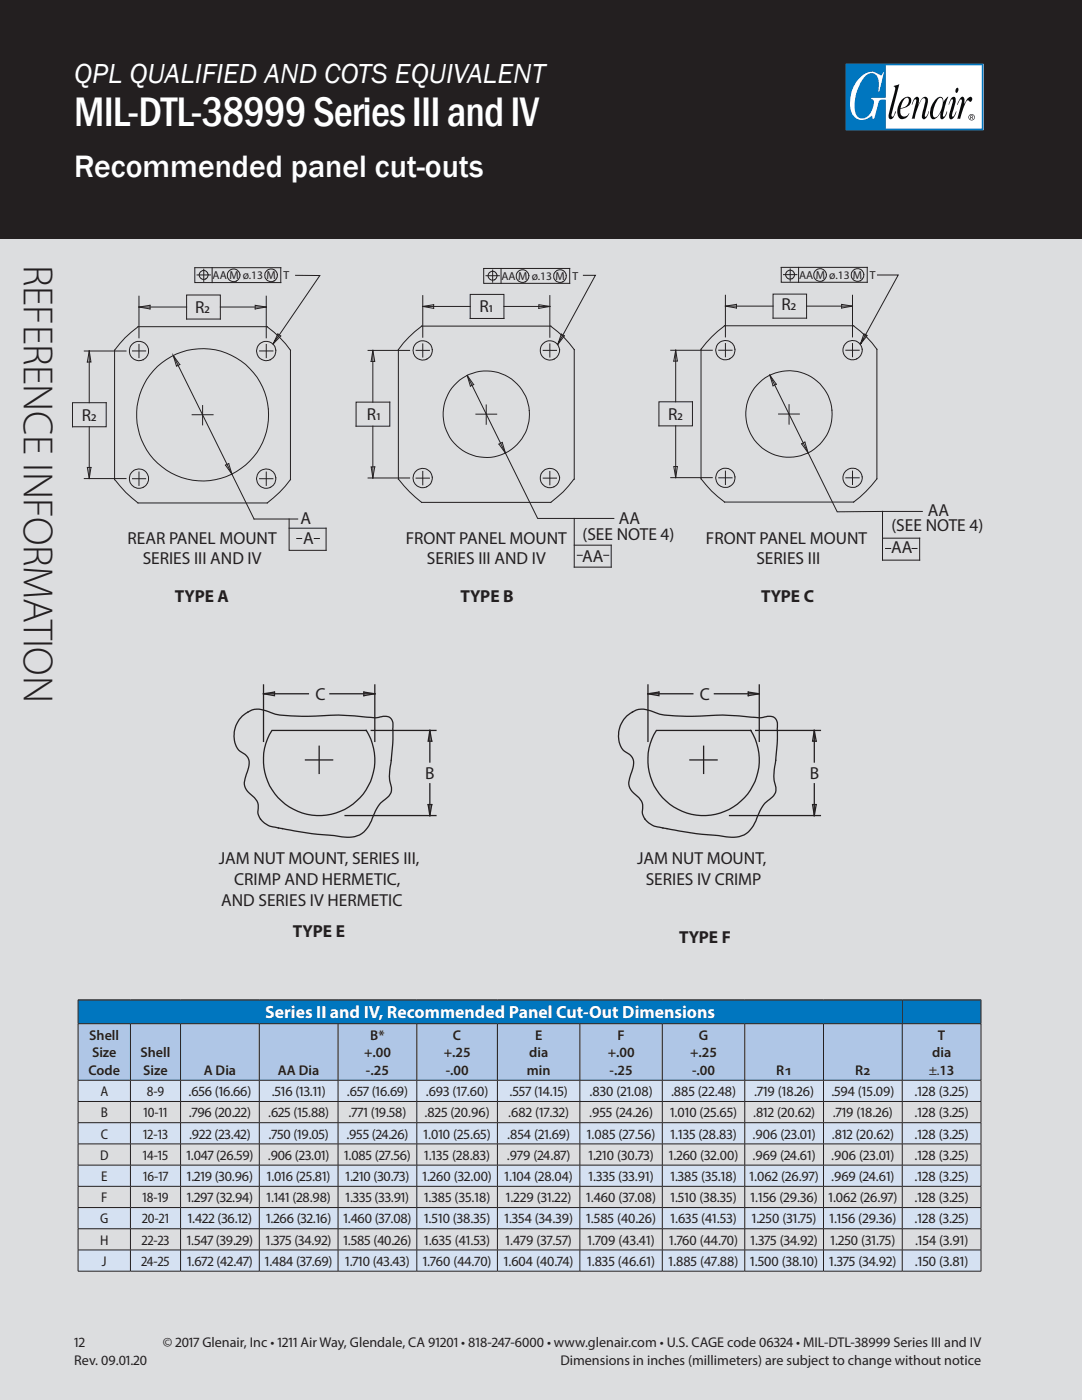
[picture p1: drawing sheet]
<svg xmlns="http://www.w3.org/2000/svg" width="216mm" height="279mm" viewBox="0 0 216 279" stroke-linecap="round" stroke-linejoin="round" font-family="sans-serif">
<g fill="#dcdddf">
<path d="M-.1 -.1h216v279.5h-216z"/>
<path d="M0 0h215.9v9h-215.9z"/>
</g>
<path d="M-.1 -.1h216v47.7h-216z" fill="#231f20"/>
<path d="M168.8 12.8h27.4v13.1h-27.4z" fill="#fff"/>
<g fill="#070909">
<path d="M182.7 19.4a.42 .42 0 0 1 .6 .1v1.4a2.02 2.02 0 0 1 1.3-1.6 1.07 1.07 0 0 1 .4 1.6l-.4 1.8v.6l.3-.2 .4-.9a1.84 1.84 0 0 1-1 1.6 .72 .72 0 0 1-.3-1.1l.6-2.1a.67 .67 0 0 0-.2-1 3.3 3.3 0 0 0-1.4 2.4l-.5 1.8-.3-.1-.3 .1 .9-3.5-.1-.5a1.13 1.13 0 0 0-.7 1.1l.3-1z"/>
<path d="M190.8 17.6h.3a.6 .6 0 0 1-.4 .9l-.1-.4z"/>
<path d="M190 19.4l.4-.1 .3 .3v.6l-.7 2.9 .1 .2 .2-.1 .5-1-.1 .5a1.54 1.54 0 0 1-1 1.1 .92 .92 0 0 1-.2-1.3l.6-2.3-.1-.4-.2 .1-.5 1v-.1l.4-1z"/>
<path d="M178.3 17.2l1.2-.4-1.3 5a1.51 1.51 0 0 0-.2 1.5l.3-.2 .5-.9-.2 .5a1.13 1.13 0 0 1-1.1 1 1.4 1.4 0 0 1 0-1.6l1.1-4.4v-.3z"/>
<path d="M180.1 19.7a3.3 3.3 0 0 0-.7 3.8 1.33 1.33 0 0 0 2-.9 .95 .95 0 0 1-1.2 .6 .95 .95 0 0 1-.5-1.3v-.2a1.93 1.93 0 0 0 2.1-1.9 .99 .99 0 0 0-1.7-.1zM180.4 19.8l.3-.2h.5a1.47 1.47 0 0 1-1.5 2z"/>
<path d="M187.4 19.6l.3-.1a1.12 1.12 0 0 1 .4 1.5l-.2 .6a2.5 2.5 0 0 1-1.4 1.8 1.17 1.17 0 0 1-.2-1.5l.5-1.5zM186.8 19.7a3.4 3.4 0 0 0-.9 4 1.07 1.07 0 0 0 1.4-.6l.4-.7-.1 .3a.75 .75 0 0 0 .4 1.1 1.68 1.68 0 0 0 .9-1.6l-.4 1-.2 .1-.1-.5 1-3.5-.5 .4-.4 .7a.78 .78 0 0 0-.4-1 .78 .78 0 0 0-1.1 .3z"/>
</g>
<path d="M171.4 15.7a2.84 2.84 0 0 1 3.7-1l.8 .3 .5-.6-1 3.9a.88 .88 0 0 1 0-1 3.1 3.1 0 0 0-.6-2.4 1.52 1.52 0 0 0-2.2 .3 8.7 8.7 0 0 0-1.7 7.7 1.63 1.63 0 0 0 1.5 .7 1.63 1.63 0 0 0 1.3-1.1l.6-1.3a.91 .91 0 0 0-.5-1.4l.1-.2 .2-.1h2.6v-6.5h19.2v12.7h-19.2v-5.8h-.8a.76 .76 0 0 0-.7 .8l-.8 3h-.3l-.1-.6a2.48 2.48 0 0 1-2.9 .7 2.48 2.48 0 0 1-1.5-2.5 7.1 7.1 0 0 1 1.8-5.6zM168.7 12.7v13.3h27.6v-13.3z" fill="#0076bf"/>
<g fill="#070909">
<path d="M191.8 19.4l.3-.1a1.26 1.26 0 0 1 .3 1.5 2.47 2.47 0 0 1 1.3-1.5l.1 .1a.54 .54 0 0 1 .2 .5 .54 .54 0 0 1-.5 .4 .39 .39 0 0 0-.6-.2l-.7 1.6-.6 2.1-.3-.1-.3 .1 .8-3.1a.69 .69 0 0 0 0-.9l-.3 .2-.5 1 .3-.9z"/>
<path d="M193.7 23.1l.4 .1-.4 .1zM193.6 23v.8h.1v-.4l.5 .4-.2-.4 .2-.2-.1-.1zM193.2 23.4a.65 .65 0 0 0 1.3 0 .65 .65 0 0 0-1.3 0zM193.3 23.4a.55 .55 0 0 1 1.1 0 .55 .55 0 0 1-1.1 0z"/>
</g>
<path d="M15.6 199.5h164.4v4.8h-164.4zM180 199.5h15.7v4.8h-15.7z" fill="#0076bf"/>
<path d="M15.6 204.3h10.4v11.3h-10.4zM26 204.3h10v11.3h-10zM36 204.3h15.7v11.3h-15.7zM51.7 204.3h15.8v11.3h-15.8zM67.5 204.3h15.7v11.3h-15.7zM83.2 204.3h16.1v11.3h-16.1zM99.3 204.3h16.4v11.3h-16.4zM115.7 204.3h16.5v11.3h-16.5zM132.2 204.3h16.4v11.3h-16.4zM148.6 204.3h15.7v11.3h-15.7zM164.3 204.3h15.7v11.3h-15.7zM180 204.3h15.7v11.3h-15.7z" fill="#afc6e6"/>
<path d="M15.6 215.6h10.4v4.2h-10.4zM26 215.6h10v4.2h-10zM36 215.6h15.7v4.2h-15.7zM51.7 215.6h15.8v4.2h-15.8zM67.5 215.6h15.7v4.2h-15.7zM83.2 215.6h16.1v4.2h-16.1zM99.3 215.6h16.4v4.2h-16.4zM115.7 215.6h16.5v4.2h-16.5zM132.2 215.6h16.4v4.2h-16.4zM148.6 215.6h15.7v4.2h-15.7zM164.3 215.6h15.7v4.2h-15.7zM180 215.6h15.7v4.2h-15.7zM15.6 224.1h10.4v4.2h-10.4zM26 224.1h10v4.2h-10zM36 224.1h15.7v4.2h-15.7zM51.7 224.1h15.8v4.2h-15.8zM67.5 224.1h15.7v4.2h-15.7zM83.2 224.1h16.1v4.2h-16.1zM99.3 224.1h16.4v4.2h-16.4zM115.7 224.1h16.5v4.2h-16.5zM132.2 224.1h16.4v4.2h-16.4zM148.6 224.1h15.7v4.2h-15.7zM164.3 224.1h15.7v4.2h-15.7zM180 224.1h15.7v4.2h-15.7zM15.6 232.5h10.4v4.3h-10.4zM26 232.5h10v4.3h-10zM36 232.5h15.7v4.3h-15.7zM51.7 232.5h15.8v4.3h-15.8zM67.5 232.5h15.7v4.3h-15.7zM83.2 232.5h16.1v4.3h-16.1zM99.3 232.5h16.4v4.3h-16.4zM115.7 232.5h16.5v4.3h-16.5zM132.2 232.5h16.4v4.3h-16.4zM148.6 232.5h15.7v4.3h-15.7zM164.3 232.5h15.7v4.3h-15.7zM180 232.5h15.7v4.3h-15.7zM15.6 241h10.4v4.2h-10.4zM26 241h10v4.2h-10zM36 241h15.7v4.2h-15.7zM51.7 241h15.8v4.2h-15.8zM67.5 241h15.7v4.2h-15.7zM83.2 241h16.1v4.2h-16.1zM99.3 241h16.4v4.2h-16.4zM115.7 241h16.5v4.2h-16.5zM132.2 241h16.4v4.2h-16.4zM148.6 241h15.7v4.2h-15.7zM164.3 241h15.7v4.2h-15.7zM180 241h15.7v4.2h-15.7zM15.6 249.5h10.4v4.2h-10.4zM26 249.5h10v4.2h-10zM36 249.5h15.7v4.2h-15.7zM51.7 249.5h15.8v4.2h-15.8zM67.5 249.5h15.7v4.2h-15.7zM83.2 249.5h16.1v4.2h-16.1zM99.3 249.5h16.4v4.2h-16.4zM115.7 249.5h16.5v4.2h-16.5zM132.2 249.5h16.4v4.2h-16.4zM148.6 249.5h15.7v4.2h-15.7zM164.3 249.5h15.7v4.2h-15.7zM180 249.5h15.7v4.2h-15.7z" fill="#d5e1f2"/>
<g fill="none" stroke="#231f20" stroke-width=".2">
<path d="M27.7 59.1v8.3M37.2 58.9h6.8v4.8h-6.8zM38.9 53.4h17.1v3h-17.1v-2.9M39.3 54.9h2.7M40.7 53.7v2.5M42.3 53.4v3M53.1 59.1v8.3M59 54.9l4.8 .1-9.3 13.7 .9-2 .6 .4-1.5 1.6M84.4 59v8.3M93.8 58.8h6.8v4.8h-6.8zM96.5 53.6h17.2v3h-17.2v-3M97 55h2.6"/>
<path d="M98.3 53.9v2.4M100 53.6v2.9M109.7 59v8.3M116.4 54.9h2.4l-7.5 13.9 .7-2.1 .6 .3-1.3 1.8M144.7 58.9v8.3M154.3 58.7h6.6v4.8h-6.6zM155.9 53.4h17.1v2.9h-17.1zM156.3 54.8h2.7M157.7 53.7v2.4M159.3 53.4v2.9M170.1 58.9v8.3M175.1 54.9h4.1l-7.5 13.8 .7-2.1 .6 .4-1.3 1.7"/>
<path d="M16.8 70.1h8.3M17.8 70l.4 2.3h-.8zM17.8 70v10.4M25 67.4l2.5-2.2h25.8l.1 .1a20.4 20.4 0 0 1 4.6 4.6l-.1 25.9a21.7 21.7 0 0 1-4.6 4.6h-25.8a23.8 23.8 0 0 1-4.6-4.7v-25.8zM26.4 70h2.7M27.7 68.7v2.7M27.7 61.3l2.2-.4v.8zM27.7 61.3h9.5M34.6 71l16.1 32.6h8.7M34.6 71l1.3 1.7-.7 .4zM44 61.3h9.1M50.9 60.9l2.2 .4-2.2 .4z"/>
<path d="M51.8 70h2.7M53.1 68.7v2.7M73.4 69.9h8.3M74.4 69.9v10.4M74.4 69.9l.4 2.2h-.7zM81.6 67.3l2.5-2.2h25.8l.1 .1a19.5 19.5 0 0 1 4.6 4.6v25.8l-.1 .1a19.6 19.6 0 0 1-4.6 4.6h-25.8a25.1 25.1 0 0 1-4.6-4.7v-25.8zM83 69.9h2.7M84.4 61.2h9.4M84.4 68.6v2.7M84.4 61.2l2.1-.4v.7zM93.2 74.9l1.3 1.8-.6 .4zM93.2 74.9l14.1 28.6h15.2"/>
<path d="M100.6 61.2h9.1M107.5 60.8l2.2 .4-2.2 .3zM108.4 69.9h2.6M109.7 68.6v2.7M133.8 69.9h8.3M134.8 69.9l.4 2.2h-.8zM134.8 69.9v10.3M142 67.2l2.6-2.2h25.7l.1 .1a20.4 20.4 0 0 1 4.6 4.6l-.1 26a22.7 22.7 0 0 1-4.6 4.5h-25.7l-.2-.1a20.4 20.4 0 0 1-4.5-4.6v-25.8zM143.4 69.9h2.7M144.7 68.6v2.6M144.7 61.1l2.3-.3v.7zM144.7 61.1h9.6"/>
<path d="M153.6 74.9l1.3 1.8-.6 .3zM153.6 74.9l13.5 27.2h9M160.9 61.1h9.2M167.9 60.8l2.2 .3-2.2 .4zM168.8 69.9h2.6M170.1 68.6v2.6M14.5 80.4h6.7v4.8h-6.7zM16.8 95.5h8.3M17.4 93.3h.8l-.4 2.2zM17.8 85.2v10.3M26.4 95.5h2.7M27.7 94.2v2.7"/>
<path d="M38.3 82.8h4.2M40.4 80.9v3.9M45 92.8l.6-.3 .7 2.1zM51.8 95.5h2.7M53.1 94.2v2.7M71.1 80.3h6.7v4.8h-6.7zM73.4 95.4h8.3M74.1 93.2h.7l-.4 2.2zM74.4 85.1v10.3M83 95.4h2.7M84.4 94.1v2.7M95 82.7h4.1"/>
<path d="M97 80.8v3.9M99.6 88.6l.6-.3 .7 2.1zM108.4 95.4h2.6M109.7 94.1v2.7M131.5 80.2h6.7v4.8h-6.7zM133.8 95.3h8.3M134.4 93.1h.8l-.4 2.2zM134.8 85v10.3M143.4 95.4h2.7M144.7 94v2.7M155.4 82.6h4.1M157.4 80.8v3.8"/>
<path d="M160 88.6l.6-.4 .6 2.2zM168.8 95.4h2.6M170.1 94v2.7M57.7 103.6v6.2h7.4v-4.4h-7.4M59.2 107.5h1M62.7 107.5h1M114.6 103.5v9.7h7.4v-4.4h-7.4M115.2 110.8h1M120.5 110.8h1M176.1 102.1h7.9M176.1 102.1v9.7h7.4v-4.4h-7.4M176.7 109.5h1"/>
<path d="M182 109.5h1M15.5 199.5h180.3M15.6 199.6v4.7M180 199.6v4.7M195.7 199.6v4.7M15.5 215.6h180.3M15.5 219.8h180.3M15.5 204.3h180.3M15.6 204.3v11.2M15.6 215.6v4.2M15.6 219.9v4.1M26 204.3v11.2"/>
<path d="M26 215.6v4.2M26 219.9v4.1M36 204.3v11.2M36 215.6v4.2M36 219.9v4.1M51.7 204.3v11.2M51.7 215.6v4.2M51.7 219.9v4.1M67.5 204.3v11.2M67.5 215.6v4.2M67.5 219.9v4.1M83.2 204.3v11.2"/>
<path d="M83.2 215.6v4.2M83.2 219.9v4.1M99.3 204.3v11.2M99.3 215.6v4.2M99.3 219.9v4.1M115.7 204.3v11.2M115.7 215.6v4.2M115.7 219.9v4.1M132.2 204.3v11.2M132.2 215.6v4.2M132.2 219.9v4.1M148.6 204.3v11.2"/>
<path d="M148.6 215.6v4.2M148.6 219.9v4.1M164.3 204.3v11.2M164.3 215.6v4.2M164.3 219.9v4.1M180 204.3v11.2M180 215.6v4.2M180 219.9v4.1M195.7 204.3v11.2M195.7 215.6v4.2M195.7 219.9v4.1M15.5 224.1h180.3"/>
<path d="M15.5 228.3h180.3M15.5 232.5h180.3M15.5 236.8h180.3M15.6 224.1v4.1M15.6 228.3v4.2M15.6 232.6v4.1M15.6 236.8v4.1M26 224.1v4.1M26 228.3v4.2M26 232.6v4.1M26 236.8v4.1M36 224.1v4.1"/>
<path d="M36 228.3v4.2M36 232.6v4.1M36 236.8v4.1M51.7 224.1v4.1M51.7 228.3v4.2M51.7 232.6v4.1M51.7 236.8v4.1M67.5 224.1v4.1M67.5 228.3v4.2M67.5 232.6v4.1M67.5 236.8v4.1M83.2 224.1v4.1"/>
<path d="M83.2 228.3v4.2M83.2 232.6v4.1M83.2 236.8v4.1M99.3 224.1v4.1M99.3 228.3v4.2M99.3 232.6v4.1M99.3 236.8v4.1M115.7 224.1v4.1M115.7 228.3v4.2M115.7 232.6v4.1M115.7 236.8v4.1M132.2 224.1v4.1"/>
<path d="M132.2 228.3v4.2M132.2 232.6v4.1M132.2 236.8v4.1M148.6 224.1v4.1M148.6 228.3v4.2M148.6 232.6v4.1M148.6 236.8v4.1M164.3 224.1v4.1M164.3 228.3v4.2M164.3 232.6v4.1M164.3 236.8v4.1M180 224.1v4.1"/>
<path d="M180 228.3v4.2M180 232.6v4.1M180 236.8v4.1M195.7 224.1v4.1M195.7 228.3v4.2M195.7 232.6v4.1M195.7 236.8v4.1M15.5 241h180.3M15.5 245.2h180.3M15.5 249.5h180.3M15.5 253.7h180.3M15.6 241v4.2"/>
<path d="M15.6 245.3v4.1M15.6 249.5v4.1M26 241v4.2M26 245.3v4.1M26 249.5v4.1M36 241v4.2M36 245.3v4.1M36 249.5v4.1M51.7 241v4.2M51.7 245.3v4.1M51.7 249.5v4.1M67.5 241v4.2"/>
<path d="M67.5 245.3v4.1M67.5 249.5v4.1M83.2 241v4.2M83.2 245.3v4.1M83.2 249.5v4.1M99.3 241v4.2M99.3 245.3v4.1M99.3 249.5v4.1M115.7 241v4.2M115.7 245.3v4.1M115.7 249.5v4.1M132.2 241v4.2"/>
<path d="M132.2 245.3v4.1M132.2 249.5v4.1M148.6 241v4.2M148.6 245.3v4.1M148.6 249.5v4.1M164.3 241v4.2M164.3 245.3v4.1M164.3 249.5v4.1M180 241v4.2M180 245.3v4.1M180 249.5v4.1M195.7 241v4.2"/>
<path d="M195.7 245.3v4.1M195.7 249.5v4.1"/>
<circle cx="40.6" cy="54.9" r=".89"/>
<circle cx="46.6" cy="54.9" r="1.26"/>
<circle cx="54.1" cy="54.9" r="1.27"/>
<circle cx="98.3" cy="55" r=".89"/>
<circle cx="104.3" cy="55.1" r="1.26"/>
<circle cx="111.7" cy="55.1" r="1.27"/>
<circle cx="157.7" cy="54.8" r=".89"/>
<circle cx="163.6" cy="54.9" r="1.26"/>
<circle cx="171.1" cy="54.9" r="1.26"/>
<circle cx="27.7" cy="70.1" r="1.92"/>
<circle cx="53.1" cy="70.1" r="1.92"/>
<circle cx="84.3" cy="69.9" r="1.92"/>
<circle cx="109.7" cy="69.9" r="1.93"/>
<circle cx="144.7" cy="69.9" r="1.91"/>
<circle cx="170.1" cy="69.9" r="1.93"/>
<circle cx="27.7" cy="95.5" r="1.92"/>
<circle cx="40.4" cy="82.8" r="13.2"/>
<circle cx="53.1" cy="95.5" r="1.92"/>
<circle cx="84.3" cy="95.4" r="1.92"/>
<circle cx="97" cy="82.7" r="8.6"/>
<circle cx="109.7" cy="95.4" r="1.94"/>
<circle cx="144.7" cy="95.4" r="1.92"/>
<circle cx="157.4" cy="82.6" r="8.6"/>
<circle cx="170.1" cy="95.4" r="1.92"/>
</g>
<g fill="none" stroke="#231f20" stroke-width=".26">
<path d="M52.6 136.7v11.3M52.6 138.5l2.2-.4v.7zM52.6 138.5h8.9M65.8 138.5h9M72.6 138.1l2.2 .4-2.2 .3zM74.8 136.7v11.3M129.3 136.7v11.3M129.3 138.5l2.2-.4v.7zM129.3 138.5h9M142.5 138.5h9M149.3 138.1l2.2 .4-2.2 .3zM151.5 136.7v11.3"/>
<path d="M48.3 142.9a4.3 4.3 0 0 1 5.3-.9 12.1 12.1 0 0 0 5.6 .9l2.2 .1a70.2 70.2 0 0 1 13.6 .3l.3-.1a2.77 2.77 0 0 1 2.7 .2 2.32 2.32 0 0 1 .4 2.1v2l-.3 3.6a15.5 15.5 0 0 0-.2 5.1 2.44 2.44 0 0 1-1.1 3.4 7.2 7.2 0 0 0-2.7 4.2 4.8 4.8 0 0 1-5.9 3.2l-.5-.1a84.3 84.3 0 0 1-14.2-2.2 3.1 3.1 0 0 1-2-3.4 3.5 3.5 0 0 0-1.7-3 2.73 2.73 0 0 1-.8-3.4 5.9 5.9 0 0 0 .6-3.3l-.7-1a4.1 4.1 0 0 1-2.1-4.9l.5-1.3zM54.3 145.8h18.8a11.1 11.1 0 0 1-9.4 17 11.1 11.1 0 0 1-9.4-17zM61 151.7h5.4M63.7 148.9v5.5M74.1 145.8h12.9M85.8 145.8v6.3M85.8 156.4v6.4M85.8 145.8l.3 2.1h-.7zM125 142.9a4.3 4.3 0 0 1 5.3-.9 12 12 0 0 0 5.6 .9l2.2 .1a70.2 70.2 0 0 1 13.7 .3l.3-.1a2.77 2.77 0 0 1 2.6 .2 2.32 2.32 0 0 1 .4 2.1v2l-.3 3.6a15.5 15.5 0 0 0-.2 5.1 2.44 2.44 0 0 1-1.1 3.4 7.2 7.2 0 0 0-2.7 4.2 4.8 4.8 0 0 1-5.9 3.2l-.5-.1a84.3 84.3 0 0 1-14.2-2.2 3.1 3.1 0 0 1-2-3.4 3.5 3.5 0 0 0-1.7-3 2.73 2.73 0 0 1-.7-3.4 5.9 5.9 0 0 0 .5-3.3l-.7-1a4.1 4.1 0 0 1-2.1-4.9l.5-1.3zM131 145.8h18.8a11.1 11.1 0 0 1-9.4 17 11.1 11.1 0 0 1-9.4-17zM137.7 151.7h5.4M140.4 148.9v5.5"/>
<path d="M150.8 145.8h12.9M162.5 145.8v6.3M162.5 156.4v6.4M162.5 145.8l.4 2.1h-.8zM68.9 162.8h18.1M85.4 160.6h.7l-.3 2.2zM145.6 162.8h18.1M162.1 160.6h.8l-.4 2.2z"/>
</g>
<text font-size="8.5" fill="#fff" x="14.8" y="25.1">MIL-DTL-38999 Series III and IV</text>
<text font-size="8.5" fill="#231f20" x="4.8" y="52.9" transform="rotate(90 4.8 52.9)">REFERENCE INFORMATION</text>
<text font-size="6.3" fill="#fff" x="14.8" y="35.3">Recommended panel cut-outs</text>
<text font-size="5.6" fill="#fff" x="14.8" y="16.7">QPL QUALIFIED AND COTS EQUIVALENT</text>
<g font-size="3.5" fill="#231f20">
<text x="38.9" y="62.4">R2</text>
<text x="95.7" y="62.3">R1</text>
<text x="156" y="61.8">R2</text>
<text x="73.2" y="83.9">R1</text>
<text x="133.3" y="83.8">R2</text>
<text x="16.3" y="84.1">R2</text>
<text x="60" y="104.6">A</text>
<text x="116.2" y="107.7">(SEE NOTE 4)</text>
<text x="123.5" y="104.7">AA</text>
<text x="177.9" y="106.1">(SEE NOTE 4)</text>
<text x="185.1" y="103">AA</text>
<text x="25.4" y="108.5">REAR PANEL MOUNT</text>
<text x="28.5" y="112.7">SERIES III AND IV</text>
<text x="60.5" y="108.6">A</text>
<text x="80.9" y="108.5">FRONT PANEL MOUNT</text>
<text x="85.2" y="112.7">SERIES III AND IV</text>
<text x="116.1" y="112.1">AA</text>
<text x="140.9" y="108.5">FRONT PANEL MOUNT</text>
<text x="150.9" y="112.7">SERIES III</text>
<text x="177.8" y="110.3">AA</text>
<text x="34.9" y="120.1">TYPE A</text>
<text x="91.9" y="120.1">TYPE B</text>
<text x="151.9" y="120.1">TYPE C</text>
<text x="62.9" y="139.7">C</text>
<text x="139.6" y="139.7">C</text>
<text x="84.8" y="155.5">B</text>
<text x="161.6" y="155.5">B</text>
<text x="43.7" y="172.4">JAM NUT MOUNT, SERIES III,</text>
<text x="127.1" y="172.4">JAM NUT MOUNT,</text>
<text x="46.7" y="176.6">CRIMP AND HERMETIC,</text>
<text x="128.8" y="176.6">SERIES IV CRIMP</text>
<text x="44.1" y="180.8">AND SERIES IV HERMETIC</text>
<text x="58.5" y="187.1">TYPE E</text>
<text x="135.5" y="188.2">TYPE F</text>
</g>
<text font-size="3.5" fill="#fff" x="52.9" y="203.2">Series II and IV, Recommended Panel Cut-Out Dimensions</text>
<g font-size="2.8" fill="#231f20">
<text x="17.8" y="207.5">Shell</text>
<text x="73.9" y="207.5">B*</text>
<text x="90.4" y="207.5">C</text>
<text x="106.8" y="207.5">E</text>
<text x="123.2" y="207.5">F</text>
<text x="139.5" y="207.5">G</text>
<text x="187.2" y="207.5">T</text>
<text x="17.7" y="214.5">Code</text>
<text x="18.4" y="211">Size</text>
<text x="28" y="211">Shell</text>
<text x="28.6" y="214.5">Size</text>
<text x="40.7" y="214.5">A Dia</text>
<text x="55.5" y="214.5">AA Dia</text>
<text x="72.6" y="211">+.00</text>
<text x="73" y="214.5">-.25</text>
<text x="88.5" y="211">+.25</text>
<text x="88.9" y="214.5">-.00</text>
<text x="105.1" y="214.5">min</text>
<text x="105.6" y="211">dia</text>
<text x="121.3" y="211">+.00</text>
<text x="121.7" y="214.5">-.25</text>
<text x="137.7" y="211">+.25</text>
<text x="138.1" y="214.5">-.00</text>
<text x="154.9" y="214.5">R1</text>
<text x="170.6" y="214.5">R2</text>
<text x="185.3" y="214.5">±.13</text>
<text x="186" y="211">dia</text>
<text x="20" y="218.8">A</text>
<text x="29.3" y="218.8">8-9</text>
<text x="37.6" y="218.8">.656 (16.66)</text>
<text x="54.2" y="218.8">.516 (13.11)</text>
<text x="69.2" y="218.8">.657 (16.69)</text>
<text x="85" y="218.8">.693 (17.60)</text>
<text x="101.7" y="218.8">.557 (14.15)</text>
<text x="117.6" y="218.8">.830 (21.08)</text>
<text x="133.9" y="218.8">.885 (22.48)</text>
<text x="150.5" y="218.8">.719 (18.26)</text>
<text x="165.9" y="218.8">.594 (15.09)</text>
<text x="182.5" y="218.8">.128 (3.25)</text>
<text x="20.1" y="227.2">C</text>
<text x="20.1" y="223">B</text>
<text x="28.6" y="227.2">12-13</text>
<text x="28.6" y="223">10-11</text>
<text x="37.7" y="223">.796 (20.22)</text>
<text x="37.8" y="227.2">.922 (23.42)</text>
<text x="53.5" y="223">.625 (15.88)</text>
<text x="53.6" y="227.2">.750 (19.05)</text>
<text x="69.1" y="227.2">.955 (24.26)</text>
<text x="69.6" y="223">.771 (19.58)</text>
<text x="84.5" y="227.2">1.010 (25.65)</text>
<text x="84.7" y="223">.825 (20.96)</text>
<text x="101.2" y="227.2">.854 (21.69)</text>
<text x="101.4" y="223">.682 (17.32)</text>
<text x="117.1" y="227.2">1.085 (27.56)</text>
<text x="117.6" y="223">.955 (24.26)</text>
<text x="133.7" y="223">1.010 (25.65)</text>
<text x="133.8" y="227.2">1.135 (28.83)</text>
<text x="150.2" y="227.2">.906 (23.01)</text>
<text x="150.3" y="223">.812 (20.62)</text>
<text x="166" y="227.2">.812 (20.62)</text>
<text x="166.2" y="223">.719 (18.26)</text>
<text x="182.5" y="223">.128 (3.25)</text>
<text x="182.5" y="227.2">.128 (3.25)</text>
<text x="20" y="231.5">D</text>
<text x="28.5" y="231.5">14-15</text>
<text x="37.2" y="231.5">1.047 (26.59)</text>
<text x="53.5" y="231.5">.906 (23.01)</text>
<text x="68.7" y="231.5">1.085 (27.56)</text>
<text x="84.6" y="231.5">1.135 (28.83)</text>
<text x="101.2" y="231.5">.979 (24.87)</text>
<text x="117.4" y="231.5">1.210 (30.73)</text>
<text x="133.5" y="231.5">1.260 (32.00)</text>
<text x="150.2" y="231.5">.969 (24.61)</text>
<text x="165.9" y="231.5">.906 (23.01)</text>
<text x="182.5" y="231.5">.128 (3.25)</text>
<text x="20.2" y="235.7">E</text>
<text x="20.2" y="239.9">F</text>
<text x="28.4" y="239.9">18-19</text>
<text x="28.5" y="235.7">16-17</text>
<text x="37.3" y="239.9">1.297 (32.94)</text>
<text x="37.3" y="235.7">1.219 (30.96)</text>
<text x="53.2" y="239.9">1.141 (28.98)</text>
<text x="53.3" y="235.7">1.016 (25.81)</text>
<text x="69" y="235.7">1.210 (30.73)</text>
<text x="69" y="239.9">1.335 (33.91)</text>
<text x="84.3" y="235.7">1.260 (32.00)</text>
<text x="84.6" y="239.9">1.385 (35.18)</text>
<text x="100.7" y="235.7">1.104 (28.04)</text>
<text x="101" y="239.9">1.229 (31.22)</text>
<text x="117" y="239.9">1.460 (37.08)</text>
<text x="117.4" y="235.7">1.335 (33.91)</text>
<text x="133.8" y="239.9">1.510 (38.35)</text>
<text x="133.8" y="235.7">1.385 (35.18)</text>
<text x="149.6" y="235.7">1.062 (26.97)</text>
<text x="149.8" y="239.9">1.156 (29.36)</text>
<text x="165.3" y="239.9">1.062 (26.97)</text>
<text x="165.9" y="235.7">.969 (24.61)</text>
<text x="182.5" y="235.7">.128 (3.25)</text>
<text x="182.5" y="239.9">.128 (3.25)</text>
<text x="20" y="244.2">G</text>
<text x="28.3" y="244.2">20-21</text>
<text x="37.5" y="244.2">1.422 (36.12)</text>
<text x="53.1" y="244.2">1.266 (32.16)</text>
<text x="68.5" y="244.2">1.460 (37.08)</text>
<text x="84.6" y="244.2">1.510 (38.35)</text>
<text x="100.6" y="244.2">1.354 (34.39)</text>
<text x="117" y="244.2">1.585 (40.26)</text>
<text x="133.8" y="244.2">1.635 (41.53)</text>
<text x="150" y="244.2">1.250 (31.75)</text>
<text x="165.5" y="244.2">1.156 (29.36)</text>
<text x="182.5" y="244.2">.128 (3.25)</text>
<text x="20" y="248.4">H</text>
<text x="28.3" y="248.4">22-23</text>
<text x="37.3" y="248.4">1.547 (39.29)</text>
<text x="53.1" y="248.4">1.375 (34.92)</text>
<text x="68.5" y="248.4">1.585 (40.26)</text>
<text x="84.6" y="248.4">1.635 (41.53)</text>
<text x="100.9" y="248.4">1.479 (37.57)</text>
<text x="117.3" y="248.4">1.709 (43.41)</text>
<text x="133.5" y="248.4">1.760 (44.70)</text>
<text x="149.8" y="248.4">1.375 (34.92)</text>
<text x="165.7" y="248.4">1.250 (31.75)</text>
<text x="182.6" y="248.4">.154 (3.91)</text>
<text x="20.3" y="252.6">J</text>
<text x="28.2" y="252.6">24-25</text>
<text x="37.3" y="252.6">1.672 (42.47)</text>
<text x="52.9" y="252.6">1.484 (37.69)</text>
<text x="68.9" y="252.6">1.710 (43.43)</text>
<text x="84.3" y="252.6">1.760 (44.70)</text>
<text x="100.5" y="252.6">1.604 (40.74)</text>
<text x="117.2" y="252.6">1.835 (46.61)</text>
<text x="133.4" y="252.6">1.885 (47.88)</text>
<text x="149.7" y="252.6">1.500 (38.10)</text>
<text x="165.5" y="252.6">1.375 (34.92)</text>
<text x="182.6" y="252.6">.150 (3.81)</text>
<text x="14.8" y="268.8">12</text>
<text x="32.5" y="268.8">© 2017 Glenair, Inc • 1211 Air Way, Glendale, CA 91201 • 818-247-6000 • www.glenair.com • U.S. CAGE code 06324 • MIL-DTL-38999 Series III and IV</text>
<text x="14.8" y="272.3">Rev. 09.01.20</text>
<text x="111.8" y="272.3">Dimensions in inches (millimeters) are subject to change without notice</text>
</g>
<g font-size="2.3" fill="#231f20">
<text x="42.4" y="55.7">AA M ø.13 M</text>
<text x="56.6" y="55.7">T</text>
<text x="100.1" y="55.9">AA M ø.13 M</text>
<text x="114.2" y="55.9">T</text>
<text x="159.5" y="55.7">AA M ø.13 M</text>
<text x="173.6" y="55.7">T</text>
</g>
</svg>
